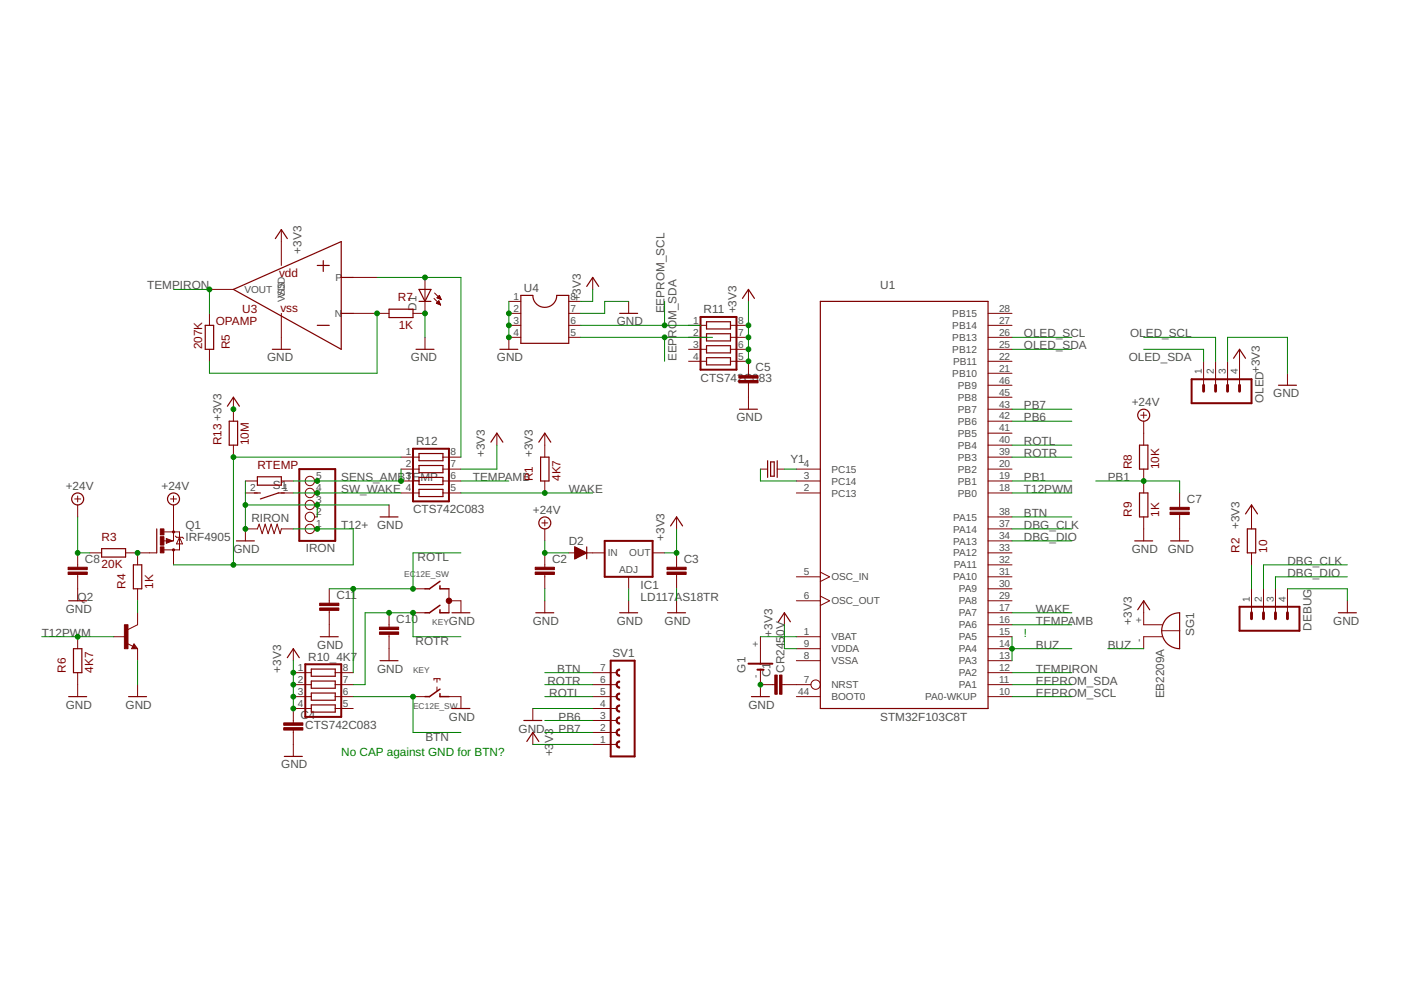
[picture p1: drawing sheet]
<svg xmlns="http://www.w3.org/2000/svg" width="297mm" height="210mm" viewBox="0 0 297 210" stroke-linecap="round" stroke-linejoin="round" font-family="sans-serif">
<g fill="none" stroke="#800000" stroke-width=".21">
<path d="M59.6 48.7v7.6M74.9 58.8h5M90.1 58.8v7.6h-2.5M125.7 58.8v2.6M44.4 61.4h5.1M44.4 66.4v2.6M44.4 74.1v2.5M59.6 66.4v7.7M74.9 66.4h7.6M90.1 71.5v2.6M92 63.3l1.4 1.4M92.1 62.1l1.4 1.4"/>
<path d="M92.5 64.3l.5-.5 .4 .9zM92.6 64.3h.7M92.6 64.2h.6M92.6 63.1l.6-.5 .3 .9zM92.7 63.1h.7M92.8 64.1h.4M92.8 63.2h.6M92.8 63h.5M92.8 64.4h.5M92.9 63.9h.2M92.9 62.9h.4M93 63.8h.1"/>
<path d="M93.1 62.7h.1M93.1 63.3h.4M93.1 64.5h.3M93.4 63.5h.1M93.4 64.7h.1M107.9 69h2.5M107.9 66.4h2.5M107.9 63.9h2.5M110.4 71.5h-2.5v2.6M120.6 71.5h2.5M120.6 69h2.5M120.6 66.4h2.5"/>
<path d="M120.6 63.9h2.5M133.3 63.9v2.5M146 76.6h3.8M146 74.1h3.8M146 71.5h3.8M146 69h3.8M154.9 76.6h3.8v3.1M154.9 74.1h3.8M154.9 71.5h3.8M154.9 69h3.8M158.7 61.4v2.5M209.5 79.1h5.1"/>
<path d="M209.5 76.6h5.1M209.5 74.1h5.1M209.5 71.5h5.1M209.5 69h5.1M209.5 66.4h5.1M255.2 76.6v5.1M257.7 76.6v5.1M260.3 76.6v5.1M262.8 74.1v7.6M273 79.1v2.6M49.5 84.2v5.1M49.5 94.4v2.5"/>
<path d="M85 99.5h3.8M85 96.9h3.8M93.9 99.5h3.8M93.9 96.9h3.8M105.3 91.8v2.6M115.5 91.8v5.1M158.7 81.2v5.6M161.2 99.5h1.6M164.8 99.5h1.5M168.8 99.5h5.1M209.5 99.5h5.1M209.5 96.9h5.1"/>
<path d="M209.5 94.4h5.1M209.5 91.8h5.1M209.5 89.3h5.1M209.5 86.8h5.1M209.5 84.2h5.1M209.5 81.7h5.1M241.9 88h1.2M242.5 87.4v1.3M242.5 89.3v5.1M242.5 99.5v5M15.8 105.8h1.3M16.5 105.2v1.2"/>
<path d="M16.5 107.1v2.5M16.5 117.2v3.1M19 117.2h2.5M26.6 117.2h6.6M29.2 117.2v2.6M34.5 114.7h.9M34.8 112.8h3.3v3.8h-3.3M35.3 114.2l1.2 .5-1.2 .5zM36.2 105.8h1.2M36.8 107.1v7.6h-.3M36.8 105.2v1.2M36.8 116.6v3.2"/>
<path d="M37.2 113.7l.2 .2h1.3l.2 .3M38.1 113.9l.6 1.4h-1.3zM52 104.5h2.6M52 102h2.6M59.6 104.5h2.6M59.6 102h2.6M62.2 112.1h-2.6l-.2 1.1-.6-2.1-.7 2.1-.6-2.1-.6 2.1-.7-2.1-.6 2.1-.7-2.1-.3 1h-2.6v2.6M66.7 112.1h.6M66.7 104.5h.6M66.7 109.6h.6M66.7 102h.6M66.7 107.1h.6"/>
<path d="M82.5 107.1v2.5M85 104.5h3.8M85 102h3.8M93.9 104.5h3.8M93.9 102h3.8M114.9 110.9h1.2M115.5 102v2.5M115.5 110.2v1.3M115.5 112.1v2.6M115.5 117.2v3.1M120.6 117.2h7.6M138.4 117.2h2.5"/>
<path d="M143.4 109.6v2.5M143.4 117.2v3.1M168.8 104.5h5.1M168.8 102h5.1M209.5 114.7h5.1M209.5 112.1h5.1M209.5 104.5h5.1M209.5 109.6h5.1M209.5 102h5.1M209.5 119.8h5.1M209.5 117.2h5.1M242.5 109.6v5.1"/>
<path d="M250.1 104.5v3.1M250.1 109.1v5.6M265.3 107.1v5M265.3 117.2v2.6M16.5 121.8v5.6M16.5 135v2.5M24.1 135h2.5M26.9 136.4l1.3 .6M28.4 136.5l.8 1h-1.3zM29.2 124.8v2.6M29.2 129.9v2.6l-2.1 1M29.2 137.5v2.6"/>
<path d="M62.2 137.5v2.6M69.8 124.8v3.1M69.8 129.4v5.6M82.5 129.9v3.1M82.5 134.5v5.6M87.6 129.9h2.5M87.6 124.8h2.5M95.2 127.4h2.5v2.5M95.2 124.8v5.1M115.5 121.8v3M115.5 127.4v2.5M133.3 122.3v2.5"/>
<path d="M133.3 127.4v2.5M143.4 121.8v3M143.4 127.4v2.5M161.2 135v5.7M166.3 129.9v2.6M168.8 137.5h5.1M168.8 135h5.1M168.8 122.3h5.1M168.8 127.4h5.1M173.9 121.3l2 1-2 1M173.9 126.4l2 1-2 1M209.5 137.5h5.1"/>
<path d="M209.5 135h5.1M209.5 132.5h5.1M209.5 129.9h5.1M209.5 124.8h5.1M209.5 122.3h5.1M209.5 127.4h5.1M242.5 127.4v5.1h3.9M246.3 133.7h3.8M246.4 135h-3.9v2.5M265.3 124.8v5.1M267.9 124.8v5.1M270.4 124.8v5.1"/>
<path d="M273 124.8v5.1M285.7 127.4v2.5M16.5 142.6v5.1M29.2 145.2v2.5M62.2 147.7h3.8M62.2 145.2h3.8M62.2 142.6h3.8M62.2 154.8v5.6M66 150.2h-3.8v3.1M71.1 147.7h3.8M71.1 145.2h3.8M71.1 142.6h3.8"/>
<path d="M71.1 150.2h3.8M87.6 147.7h2.5M92 144.2v-.3h1.3v.3M92.6 143.9v.8M92.6 145.6v.8M95.2 147.7h2.5v2.5M113 150.2v2.6M113 155.3v2.5M125.7 147.7h5M125.7 145.2h5M125.7 142.6h5M125.7 150.2h5"/>
<path d="M125.7 157.8h5M125.7 155.3h5M125.7 152.8h5M161.2 145.2h3.1M161.2 142v5.7M165.8 145.2h6.1M168.8 147.7h5.1M168.8 140.1h5.1M209.5 147.7h5.1M209.5 145.2h5.1M209.5 142.6h5.1M209.5 140.1h5.1"/>
<circle cx="65.7" cy="104.5" r=".99"/>
<circle cx="65.7" cy="112.1" r=".99"/>
<circle cx="65.7" cy="109.6" r=".99"/>
<circle cx="65.7" cy="107.1" r=".99"/>
<circle cx="65.7" cy="102" r=".99"/>
<circle cx="172.9" cy="145.2" r=".99"/>
</g>
<g fill="none" stroke="#800000" stroke-width=".25">
<path d="M58.4 50.6l1.2-1.9 1.3 1.9M67.3 56.3h2.5M68.5 55.3v2.3M72.3 58.8h2.6M43.5 69h1.8v5.1h-1.8zM49.5 61.4l22.8-10.2v22.9zM57.7 74.1h3.9M67.3 69h2.5M72.3 66.4h2.6M82.5 65.6h5.1v1.7h-5.1zM88.2 74.1h3.8M88.8 63.9h2.6"/>
<path d="M88.8 61.4h2.6l-1.3 2.5zM106 74.1h3.8M110.4 62.6h2.6a2.54 2.54 0 0 0 2.5 2.6 2.54 2.54 0 0 0 2.5-2.6h2.6v10.2h-10.2zM124.4 60.7l1.3-1.9 1.2 1.9M131.4 66.4h3.8M149.8 68.2h5.1v1.5h-5.1zM149.8 70.8h5.1v1.5h-5.1zM149.8 73.3h5.1v1.5h-5.1zM149.8 75.8h5.1v1.6h-5.1zM157.4 63.3l1.3-1.9 1.3 1.9M173.9 63.9h35.6v86.3h-35.6zM261.5 76l1.3-1.9 1.3 1.9"/>
<path d="M48.2 86.1l1.3-1.9 1.3 1.9M48.6 89.3h1.8v5.1h-1.8zM88.8 96.2h5.1v1.5h-5.1zM88.8 98.7h5.1v1.5h-5.1zM104.1 93.7l1.2-1.9 1.3 1.9M114.2 93.7l1.3-1.9 1.3 1.9M114.6 96.9h1.8v5.1h-1.8zM156.8 86.8h3.8M162.8 97.7v3.5M163.4 97.9h.7v3.1h-.7zM164.8 97.7v3.5M241.6 94.4h1.8v5.1h-1.8z"/>
<path d="M271.1 81.7h3.8M21.5 116.3h5.1v1.8h-5.1zM28.3 119.8h1.8v5h-1.8zM33.2 112.1v5.1M50.1 114.7h3.8M53.9 104.5h1.3M54.6 101.1h5v1.8h-5zM60.3 104.5h-1.3l-3.8 1.3M80.6 109.6h3.8M88.8 101.2h5.1v1.5h-5.1zM88.8 103.8h5.1v1.5h-5.1zM121.9 116l2.5 1.2-2.5 1.3z"/>
<path d="M124.4 116v2.5M142.2 111.5l1.2-1.9 1.3 1.9M240.6 114.7h3.8M241.6 104.5h1.8v5.1h-1.8zM248.2 114.7h3.8M264.1 109l1.2-1.9 1.3 1.9M264.5 112.1h1.7v5.1h-1.7zM14.6 127.4h3.8M15.6 137.5h1.8v5.1h-1.8zM28.4 137l.1 .3h-.3l.2-.5 .5 .6h-.7M60.9 139.4l1.3-1.9 1.3 1.9M67.9 135h3.8"/>
<path d="M95.8 129.9h3.8M113.6 129.9h3.8M131.4 129.9h3.8M141.5 129.9h3.9M165 131.8l1.3-1.9 1.3 1.9M241.2 129.3l1.3-1.9 1.3 1.9M247.2 131.2a3.7 3.7 0 0 1 2.9-1.3v7.6a3.8 3.8 0 0 1-3.5-2.2 3.8 3.8 0 0 1 .6-4.1zM283.8 129.9h3.8M14.6 147.7h3.8M27.3 147.7h3.8M66 141.9h5.1v1.5h-5.1zM66 144.4h5.1v1.5h-5.1z"/>
<path d="M66 146.9h5.1v1.6h-5.1zM66 149.5h5.1v1.5h-5.1zM80.6 140.1h3.8M95.8 150.2h3.8M111.1 152.8h3.8M111.7 157.2l1.3-1.9 1.2 1.9M159.3 147.7h3.8M60.3 160.4h3.8"/>
<circle cx="242.5" cy="88" r="1.27"/>
<circle cx="16.5" cy="105.8" r="1.27"/>
<circle cx="36.8" cy="105.8" r="1.27"/>
<circle cx="115.5" cy="110.9" r="1.27"/>
</g>
<g fill="none" stroke="#800000" stroke-width=".42">
<path d="M148.5 67.2h7.6v11.2h-7.6zM63.5 99.5h7.6v15.2h-7.6zM87.6 95.1h7.6v11.2h-7.6zM252.6 80.4h12.7v5.1h-12.7zM128.2 114.7h10.2v7.6h-10.2zM262.8 128.7h12.7v5h-12.7zM64.7 140.8h7.6v11.2h-7.6zM129.5 140.1h5.1v20.3h-5.1zM158.7 140.7h5.1M160.6 142h1.3"/>
<circle cx="36.8" cy="116.6" r=".13"/>
<circle cx="36.8" cy="112.8" r=".13"/>
</g>
<path d="M35.4 114.4l.9 .3-.9 .2v-.2h.2M93.3 128.3l-2.2 1.6h-1M93.3 129.3v.6h1.9M93.3 124.2v.6h1.9M93.3 123.3l-2.2 1.5h-1M93.3 147.1v.6h1.9M93.3 146.1l-2.2 1.6h-1" fill="none" stroke="#800000" stroke-width=".32"/>
<g fill="#800000" stroke="#800000" stroke-width=".21">
<path d="M34 112.1h.8v1.3h-.8z"/>
<path d="M34 116h.8v1.2h-.8z"/>
<path d="M34 113.8h.8v1.8h-.8z"/>
<path d="M26.4 132.5h.7v5h-.7z"/>
<path d="M156.7 80.7h4v.5h-4z"/>
<path d="M156.7 79.7h4v.5h-4z"/>
<path d="M14.4 121.3h4.1v.5h-4.1z"/>
<path d="M14.4 120.3h4.1v.5h-4.1z"/>
<path d="M113.5 121.3h4v.5h-4z"/>
<path d="M113.5 120.3h4v.5h-4z"/>
<path d="M141.4 121.3h4.1v.5h-4.1z"/>
<path d="M141.4 120.3h4.1v.5h-4.1z"/>
<path d="M248.1 108.6h4v.5h-4z"/>
<path d="M248.1 107.6h4v.5h-4z"/>
<path d="M165.3 143.1h.5v4.1h-.5z"/>
<path d="M164.3 143.1h.5v4.1h-.5z"/>
<path d="M80.5 134h4v.5h-4z"/>
<path d="M80.5 133h4v.5h-4z"/>
<path d="M67.8 128.9h4v.5h-4z"/>
<path d="M67.8 127.9h4v.5h-4z"/>
<path d="M60.2 154.3h4v.5h-4z"/>
<path d="M60.2 153.3h4v.5h-4z"/>
</g>
<path d="M255.2 81.7v1.3M257.7 81.7v1.3M260.3 81.7v1.3M262.8 81.7v1.3M123.8 117.2l-1.7-.9v1.8l1.3-.8-.9-.3v.5M265.3 129.9v1.3M267.9 129.9v1.3M270.4 129.9v1.3M273 129.9v1.3" fill="none" stroke="#800000" stroke-width=".61"/>
<g fill="#800000" stroke="#800000" stroke-width=".21">
<path d="M130.8 152.2l.6-.2v.3a.51 .51 0 0 0-.5 .5 .51 .51 0 0 0 .5 .5v.2a.76 .76 0 0 1-.7-.4 .76 .76 0 0 1 .1-.9z" fill-rule="evenodd"/>
<path d="M130.8 154.8l.6-.3v.3a.51 .51 0 0 0-.5 .5 .51 .51 0 0 0 .5 .5v.3a.76 .76 0 0 1-.7-.5 .76 .76 0 0 1 .1-.8z" fill-rule="evenodd"/>
<path d="M130.8 157.3l.6-.2v.2a.51 .51 0 0 0-.5 .5 .51 .51 0 0 0 .5 .5v.3a.76 .76 0 0 1-.7-.5 .76 .76 0 0 1 .1-.8z" fill-rule="evenodd"/>
<path d="M130.8 147.2l.6-.3v.3a.51 .51 0 0 0-.5 .5 .51 .51 0 0 0 .5 .5v.3a.78 .78 0 0 1-.7-.5 .78 .78 0 0 1 .1-.8z" fill-rule="evenodd"/>
<path d="M130.8 149.7l.6-.2v.2a.51 .51 0 0 0-.5 .5 .51 .51 0 0 0 .5 .5v.3a.76 .76 0 0 1-.7-.5 .76 .76 0 0 1 .1-.8z" fill-rule="evenodd"/>
<path d="M130.8 144.6l.6-.2v.3a.51 .51 0 0 0-.5 .5 .51 .51 0 0 0 .5 .5v.2a.78 .78 0 0 1-.7-.5 .78 .78 0 0 1 .1-.8z" fill-rule="evenodd"/>
<path d="M130.8 142.1l.6-.2v.2a.51 .51 0 0 0-.5 .5 .51 .51 0 0 0 .5 .5v.3a.78 .78 0 0 1-.7-.5 .78 .78 0 0 1 .1-.8z" fill-rule="evenodd"/>
<circle cx="95.2" cy="127.4" r=".57"/>
</g>
<g fill="none" stroke="#008000" stroke-width=".21">
<path d="M79.9 58.8h17.8v38.1M36.8 61.4h7.6v5M79.9 66.4v12.7h-35.5v-2.5M90.1 66.4v5.1M107.9 63.9v7.6M123.1 71.5h28M123.1 69h25.4M125.7 61.4v2.5h-2.6M133.3 63.9h-5.1v2.5h-5.1M140.9 63.9v5.1M140.9 71.5v5.1M158.7 63.9v12.7"/>
<path d="M214.6 71.5h12.6M214.6 74.1h12.6M242.5 71.5h15.2v5.1M242.5 74.1h12.7v2.5M260.3 76.6v-5.1h12.7v7.6M85 99.5v2.5h-22.8M85 96.9h-35.5v22.9M105.3 94.4v5.1h-7.6M161.2 99.5v2.5h7.6M166.3 99.5h2.5M214.6 96.9h12.6M214.6 94.4h12.6"/>
<path d="M214.6 89.3h12.6M214.6 86.8h12.6M16.5 109.6v7.6h2.5M52 107.1h30.5M52 102v10.1M62.2 104.5h22.8M62.2 112.1h12.7v7.7h-38.1M67.3 107.1v2.5M97.7 117.2h-10.1v7.6h-17.8M97.7 104.5h28M97.7 102h10.2M115.5 114.7v2.5h5.1"/>
<path d="M143.4 112.1v5.1h-2.5M214.6 104.5h12.6M214.6 102h12.6M214.6 112.1h12.6M214.6 114.7h12.6M214.6 109.6h12.6M232.3 102h17.8v2.5M265.3 119.8v5M285.7 119.8h-17.8v5M8.8 135h15.3M29.2 127.4v2.5M74.9 124.8v17.8"/>
<path d="M97.7 135h-10.1v-5.1h-10.2v15.3h-2.5M115.5 124.8v2.6M133.3 124.8v2.6M143.4 124.8v2.6M161.2 135h7.6M166.3 132.5v5h2.5M214.6 137.5h12.6M214.6 135v5.1M214.6 132.5h12.6M214.6 129.9h12.6M234.9 137.5h7.6M273 124.8h12.7v2.6"/>
<path d="M285.7 122.3h-15.3v2.5M29.2 140.1v5.1M62.2 140.1v10.1M74.9 147.7h12.7v7.6h10.1M113 150.2h12.7M113 157.8h12.7M115.5 147.7h10.2M115.5 145.2h10.2M115.5 142.6h10.2M115.5 155.3h10.2M115.5 152.8h10.2M214.6 147.7h12.6"/>
<path d="M214.6 145.2h12.6M214.6 142.6h12.6"/>
</g>
<g fill="#008000" stroke="#008000" stroke-width=".21">
<circle cx="107.9" cy="66.4" r=".51"/>
<circle cx="107.9" cy="69" r=".51"/>
<circle cx="107.9" cy="71.5" r=".51"/>
<circle cx="67.3" cy="107.1" r=".51"/>
<circle cx="52" cy="112.1" r=".51"/>
<circle cx="52" cy="107.1" r=".51"/>
<circle cx="90.1" cy="66.4" r=".51"/>
<circle cx="161.2" cy="145.2" r=".51"/>
<circle cx="158.7" cy="76.6" r=".51"/>
<circle cx="158.7" cy="74.1" r=".51"/>
<circle cx="158.7" cy="69" r=".51"/>
<circle cx="158.7" cy="71.5" r=".51"/>
<circle cx="143.4" cy="117.2" r=".51"/>
<circle cx="49.5" cy="86.8" r=".51"/>
<circle cx="62.2" cy="147.7" r=".51"/>
<circle cx="62.2" cy="145.2" r=".51"/>
<circle cx="62.2" cy="142.6" r=".51"/>
<circle cx="62.2" cy="150.2" r=".51"/>
<circle cx="214.6" cy="137.5" r=".51"/>
<circle cx="140.9" cy="69" r=".51"/>
<circle cx="140.9" cy="71.5" r=".51"/>
<circle cx="67.3" cy="104.5" r=".51"/>
<circle cx="85" cy="102" r=".51"/>
<circle cx="67.3" cy="102" r=".51"/>
<circle cx="49.5" cy="96.9" r=".51"/>
<circle cx="49.5" cy="119.8" r=".51"/>
<circle cx="67.3" cy="112.1" r=".51"/>
<circle cx="16.5" cy="117.2" r=".51"/>
<circle cx="115.5" cy="117.2" r=".51"/>
<circle cx="29.2" cy="117.2" r=".51"/>
<circle cx="16.5" cy="135" r=".51"/>
<circle cx="90.1" cy="58.8" r=".51"/>
<circle cx="79.9" cy="66.4" r=".51"/>
<circle cx="44.4" cy="61.4" r=".51"/>
<circle cx="115.5" cy="104.5" r=".51"/>
<circle cx="242.5" cy="102" r=".51"/>
<circle cx="87.6" cy="147.7" r=".51"/>
<circle cx="87.6" cy="129.9" r=".51"/>
<circle cx="82.5" cy="129.9" r=".51"/>
<circle cx="87.6" cy="124.8" r=".51"/>
<circle cx="74.9" cy="124.8" r=".51"/>
</g>
<g font-size="2.5" fill="#505050">
<text x="64" y="53.8" transform="rotate(-90 64 53.8)">+3V3</text>
<text x="31.2" y="61.4">TEMPIRON</text>
<text x="88.3" y="65.9" transform="rotate(-90 88.3 65.9)">D1</text>
<text x="111.1" y="62">U4</text>
<text x="123.1" y="63.9" transform="rotate(-90 123.1 63.9)">+3V3</text>
<text x="186.6" y="61.4">U1</text>
<text x="130.7" y="69">GND</text>
<text x="140.9" y="66.4" transform="rotate(-90 140.9 66.4)">EEPROM_SCL</text>
<text x="149.2" y="66.4">R11</text>
<text x="156.1" y="66.4" transform="rotate(-90 156.1 66.4)">+3V3</text>
<text x="217.1" y="71.5">OLED_SCL</text>
<text x="239.6" y="71.5">OLED_SCL</text>
<text x="56.6" y="76.6">GND</text>
<text x="87.1" y="76.6">GND</text>
<text x="105.4" y="76.6">GND</text>
<text x="143.4" y="76.6" transform="rotate(-90 143.4 76.6)">EEPROM_SDA</text>
<text x="217.1" y="74.1">OLED_SDA</text>
<text x="239.3" y="76.6">OLED_SDA</text>
<text x="148.5" y="80.9">CTS742C083</text>
<text x="160.2" y="78.8">C5</text>
<text x="267.1" y="79.1" transform="rotate(-90 267.1 79.1)">+3V3</text>
<text x="156.1" y="89.3">GND</text>
<text x="217.1" y="89.3">PB6</text>
<text x="217.1" y="86.8">PB7</text>
<text x="240" y="86.1">+24V</text>
<text x="267.9" y="85.5" transform="rotate(-90 267.9 85.5)">OLED</text>
<text x="270" y="84.2">GND</text>
<text x="88.2" y="94.4">R12</text>
<text x="217.1" y="94.4">ROTL</text>
<text x="72.3" y="102">SENS_AMBTEMP</text>
<text x="100.3" y="102">TEMPAMB</text>
<text x="102.8" y="96.9" transform="rotate(-90 102.8 96.9)">+3V3</text>
<text x="113" y="96.9" transform="rotate(-90 113 96.9)">+3V3</text>
<text x="167.6" y="98.2">Y1</text>
<text x="217.1" y="102">PB1</text>
<text x="217.1" y="96.9">ROTR</text>
<text x="234.9" y="102">PB1</text>
<text x="13.9" y="103.9">+24V</text>
<text x="34.2" y="103.9">+24V</text>
<text x="57.9" y="103.8">S1</text>
<text x="72.3" y="104.5">SW_WAKE</text>
<text x="120.6" y="104.5">WAKE</text>
<text x="217.1" y="104.5">T12PWM</text>
<text x="251.6" y="106.7">C7</text>
<text x="39.3" y="112.1">Q1</text>
<text x="53.3" y="110.6">RIRON</text>
<text x="72.3" y="112.1">T1</text>
<text x="75.3" y="112.1">2+</text>
<text x="80" y="112.1">GND</text>
<text x="87.6" y="108.8">CTS742C083</text>
<text x="113" y="109">+24V</text>
<text x="217.1" y="112.1">DBG_CLK</text>
<text x="217.1" y="109.6">BTN</text>
<text x="262.8" y="112.1" transform="rotate(-90 262.8 112.1)">+3V3</text>
<text x="18" y="119.4">C8</text>
<text x="39.3" y="114.7">IRF4905</text>
<text x="49.5" y="117.2">GND</text>
<text x="64.8" y="117.1">IRON</text>
<text x="88.5" y="119">ROTL</text>
<text x="117" y="119.4">C2</text>
<text x="120.6" y="115.4">D2</text>
<text x="140.9" y="114.7" transform="rotate(-90 140.9 114.7)">+3V3</text>
<text x="145" y="119.4">C3</text>
<text x="217.1" y="114.7">DBG_DIO</text>
<text x="240" y="117.2">GND</text>
<text x="247.6" y="117.2">GND</text>
<text x="273" y="119.8">DBG_CLK</text>
<text x="135.8" y="124.8">IC1</text>
<text x="273" y="122.3">DBG_DIO</text>
<text x="13.9" y="129.9">GND</text>
<text x="16.5" y="127.4">Q2</text>
<text x="71.3" y="127">C11</text>
<text x="135.8" y="127.4">LD117AS18TR</text>
<text x="219.6" y="129.9">WAKE</text>
<text x="8.8" y="135">T12PWM</text>
<text x="67.3" y="137.5">GND</text>
<text x="84" y="132.1">C10</text>
<text x="88.1" y="136.8">ROTR</text>
<text x="95.2" y="132.5">GND</text>
<text x="113" y="132.5">GND</text>
<text x="130.7" y="132.5">GND</text>
<text x="140.9" y="132.5">GND</text>
<text x="163.8" y="135" transform="rotate(-90 163.8 135)">+3V3</text>
<text x="166.3" y="134.8" transform="rotate(-90 166.3 134.8)">0V</text>
<text x="219.6" y="137.5">BUZ</text>
<text x="219.6" y="132.5">TEMPAMB</text>
<text x="234.9" y="137.5">BUZ</text>
<text x="240" y="132.5" transform="rotate(-90 240 132.5)">+3V3</text>
<text x="253.2" y="134.9" transform="rotate(-90 253.2 134.9)">SG1</text>
<text x="278" y="133.7" transform="rotate(-90 278 133.7)">DEBUG</text>
<text x="282.7" y="132.5">GND</text>
<text x="59.6" y="142.6" transform="rotate(-90 59.6 142.6)">+3V3</text>
<text x="65.4" y="140.1">R10_4K7</text>
<text x="80" y="142.6">GND</text>
<text x="118.1" y="142.6">BTN</text>
<text x="129.8" y="139.3">SV1</text>
<text x="158" y="142.6" transform="rotate(-90 158 142.6)">G1</text>
<text x="163.4" y="143.6" transform="rotate(-90 163.4 143.6)">C1</text>
<text x="166.3" y="142.6" transform="rotate(-90 166.3 142.6)">CR245</text>
<text x="219.6" y="142.6">TEMPIRON</text>
<text x="116.1" y="145.2">ROTR</text>
<text x="116.5" y="147.7">ROTL</text>
<text x="219.6" y="147.7">EEPROM_SCL</text>
<text x="219.6" y="145.2">EEPROM_SDA</text>
<text x="246.8" y="148.1" transform="rotate(-90 246.8 148.1)">EB2209A</text>
<text x="13.9" y="150.2">GND</text>
<text x="26.6" y="150.2">GND</text>
<text x="63.7" y="152.4">C4</text>
<text x="64.7" y="154.5">CTS742C083</text>
<text x="95.2" y="152.8">GND</text>
<text x="110" y="155.3">GN</text>
<text x="113.7" y="155.3">D</text>
<text x="118.4" y="152.8">PB6</text>
<text x="118.4" y="155.3">PB7</text>
<text x="158.7" y="150.2">GND</text>
<text x="186.6" y="152.8">STM32F103C8T</text>
<text x="90.2" y="157.1">BTN</text>
<text x="117.3" y="160.4" transform="rotate(-90 117.3 160.4)">+3</text>
<text x="117.3" y="157.5" transform="rotate(-90 117.3 157.5)">V3</text>
<text x="59.6" y="162.9">GND</text>
</g>
<g font-size="2.5" fill="#800000">
<text x="59.2" y="58.8">vdd</text>
<text x="84.4" y="63.9">R7</text>
<text x="45.7" y="69">OPAMP</text>
<text x="51.4" y="66.4">U3</text>
<text x="59.4" y="66.2">vss</text>
<text x="84.5" y="69.7">1K</text>
<text x="42.9" y="74.1" transform="rotate(-90 42.9 74.1)">207K</text>
<text x="48.7" y="74.1" transform="rotate(-90 48.7 74.1)">R5</text>
<text x="46.9" y="94.4" transform="rotate(-90 46.9 94.4)">R13 +3V3</text>
<text x="52.8" y="94.4" transform="rotate(-90 52.8 94.4)">10M</text>
<text x="54.6" y="99.5">RTEMP</text>
<text x="113" y="102" transform="rotate(-90 113 102)">R1</text>
<text x="118.8" y="102" transform="rotate(-90 118.8 102)">4K7</text>
<text x="240" y="99.5" transform="rotate(-90 240 99.5)">R8</text>
<text x="245.8" y="99.5" transform="rotate(-90 245.8 99.5)">10K</text>
<text x="240" y="109.6" transform="rotate(-90 240 109.6)">R9</text>
<text x="245.8" y="109.6" transform="rotate(-90 245.8 109.6)">1K</text>
<text x="21.5" y="114.7">R3</text>
<text x="262.8" y="117.2" transform="rotate(-90 262.8 117.2)">R2</text>
<text x="268.7" y="117.2" transform="rotate(-90 268.7 117.2)">10</text>
<text x="21.5" y="120.5">20K</text>
<text x="26.6" y="124.8" transform="rotate(-90 26.6 124.8)">R4</text>
<text x="32.5" y="124.8" transform="rotate(-90 32.5 124.8)">1K</text>
<text x="13.9" y="142.6" transform="rotate(-90 13.9 142.6)">R6</text>
<text x="19.8" y="142.6" transform="rotate(-90 19.8 142.6)">4K7</text>
</g>
<g font-size="2.5" fill="#008000">
<text x="217.1" y="135">!</text>
<text x="72.3" y="160.4">No CAP against GND for BTN?</text>
</g>
<g font-size="2.1" fill="#505050">
<text x="71.1" y="59.6">P</text>
<text x="51.8" y="62.1">VOUT</text>
<text x="60.4" y="63.1" transform="rotate(-90 60.4 63.1)">VDD</text>
<text x="60.4" y="62.7" transform="rotate(-90 60.4 62.7)">SS</text>
<text x="108.9" y="63.6">1</text>
<text x="120.9" y="63.6">8</text>
<text x="71" y="67.2">N</text>
<text x="108.9" y="66.1">2</text>
<text x="108.9" y="68.6">3</text>
<text x="108.9" y="71.2">4</text>
<text x="120.9" y="71.2">5</text>
<text x="120.9" y="68.6">6</text>
<text x="120.9" y="66.1">7</text>
<text x="147" y="71.2">2</text>
<text x="147" y="68.6">1</text>
<text x="156.5" y="71.2">7</text>
<text x="156.5" y="68.6">8</text>
<text x="201.9" y="69.7">PB14</text>
<text x="201.9" y="67.2">PB15</text>
<text x="211.8" y="71.2">26</text>
<text x="211.8" y="68.6">27</text>
<text x="211.8" y="66.1">28</text>
<text x="147" y="73.7">3</text>
<text x="147" y="76.2">4</text>
<text x="156.5" y="76.2">5</text>
<text x="156.5" y="73.7">6</text>
<text x="201.9" y="74.8">PB12</text>
<text x="201.9" y="72.3">PB13</text>
<text x="202.1" y="77.4">PB11</text>
<text x="211.8" y="76.2">22</text>
<text x="211.8" y="73.7">25</text>
<text x="201.9" y="79.9">PB10</text>
<text x="203.1" y="82.4">PB9</text>
<text x="211.8" y="83.9">45</text>
<text x="211.8" y="81.3">46</text>
<text x="211.8" y="78.8">21</text>
<text x="254.8" y="79.3" transform="rotate(-90 254.8 79.3)">1</text>
<text x="257.4" y="79.3" transform="rotate(-90 257.4 79.3)">2</text>
<text x="259.9" y="79.3" transform="rotate(-90 259.9 79.3)">3</text>
<text x="262.5" y="79.3" transform="rotate(-90 262.5 79.3)">4</text>
<text x="203.1" y="87.5">PB7</text>
<text x="203.1" y="85">PB8</text>
<text x="211.8" y="88.9">42</text>
<text x="211.8" y="86.4">43</text>
<text x="203.1" y="95.1">PB4</text>
<text x="203.1" y="92.6">PB5</text>
<text x="203.1" y="90.1">PB6</text>
<text x="211.8" y="94">40</text>
<text x="211.8" y="91.5">41</text>
<text x="67.1" y="101.6">5</text>
<text x="86" y="99.1">2</text>
<text x="86" y="101.6">3</text>
<text x="86" y="96.6">1</text>
<text x="95.5" y="101.6">6</text>
<text x="95.5" y="99.1">7</text>
<text x="95.5" y="96.6">8</text>
<text x="170.4" y="101.6">3</text>
<text x="170.4" y="99.1">4</text>
<text x="176.3" y="100.2">PC15</text>
<text x="203.1" y="100.2">PB2</text>
<text x="203.1" y="97.7">PB3</text>
<text x="211.8" y="101.6">19</text>
<text x="211.8" y="99.1">20</text>
<text x="211.8" y="96.6">39</text>
<text x="53" y="104.2">2</text>
<text x="60" y="104.2">1</text>
<text x="67.1" y="106.7">3</text>
<text x="67.1" y="104.2">4</text>
<text x="86" y="104.2">4</text>
<text x="95.5" y="104.2">5</text>
<text x="170.4" y="104.2">2</text>
<text x="176.3" y="105.3">PC13</text>
<text x="176.3" y="102.8">PC14</text>
<text x="203.1" y="105.3">PB0</text>
<text x="203.1" y="102.8">PB1</text>
<text x="211.8" y="104.2">18</text>
<text x="67.1" y="111.8">1</text>
<text x="67.1" y="109.3">2</text>
<text x="202.1" y="112.9">PA14</text>
<text x="202.1" y="110.4">PA15</text>
<text x="211.8" y="111.8">37</text>
<text x="211.8" y="109.3">38</text>
<text x="128.8" y="117.9">IN</text>
<text x="133.4" y="117.9">OUT</text>
<text x="202.1" y="115.4">PA13</text>
<text x="202.1" y="118">PA12</text>
<text x="211.8" y="114.3">34</text>
<text x="211.8" y="119.4">32</text>
<text x="211.8" y="116.9">33</text>
<text x="131.3" y="121.5">ADJ</text>
<text x="170.4" y="121.9">5</text>
<text x="176.3" y="123.1">OSC_IN</text>
<text x="202.1" y="123.1">PA10</text>
<text x="202.2" y="120.5">PA11</text>
<text x="203.3" y="125.6">PA9</text>
<text x="211.8" y="124.5">30</text>
<text x="211.8" y="121.9">31</text>
<text x="170.4" y="127">6</text>
<text x="176.3" y="128.1">OSC_OUT</text>
<text x="203.3" y="130.7">PA7</text>
<text x="203.3" y="128.1">PA8</text>
<text x="211.8" y="129.6">17</text>
<text x="211.8" y="127">29</text>
<text x="265" y="127.6" transform="rotate(-90 265 127.6)">1</text>
<text x="267.5" y="127.6" transform="rotate(-90 267.5 127.6)">2</text>
<text x="270.1" y="127.6" transform="rotate(-90 270.1 127.6)">3</text>
<text x="272.6" y="127.6" transform="rotate(-90 272.6 127.6)">4</text>
<text x="160.9" y="137.2" transform="rotate(-90 160.9 137.2)">+</text>
<text x="170.4" y="137.2">9</text>
<text x="170.4" y="134.6">1</text>
<text x="176.3" y="135.8">VBAT</text>
<text x="203.3" y="135.8">PA5</text>
<text x="203.3" y="133.2">PA6</text>
<text x="211.8" y="137.2">14</text>
<text x="211.8" y="134.6">15</text>
<text x="211.8" y="132.1">16</text>
<text x="242.1" y="136.1" transform="rotate(-90 242.1 136.1)">-</text>
<text x="242.1" y="132.1" transform="rotate(-90 242.1 132.1)">+</text>
<text x="63.2" y="142.3">1</text>
<text x="72.7" y="142.3">8</text>
<text x="127.2" y="142.3">7</text>
<text x="160.9" y="143.7" transform="rotate(-90 160.9 143.7)">-</text>
<text x="170.4" y="139.7">8</text>
<text x="176.3" y="138.3">VDDA</text>
<text x="176.3" y="140.8">VSSA</text>
<text x="203.3" y="143.4">PA2</text>
<text x="203.3" y="140.8">PA3</text>
<text x="203.3" y="138.3">PA4</text>
<text x="211.8" y="142.3">12</text>
<text x="211.8" y="139.7">13</text>
<text x="63.2" y="144.8">2</text>
<text x="63.2" y="147.3">3</text>
<text x="63.2" y="149.9">4</text>
<text x="72.7" y="149.9">5</text>
<text x="72.7" y="147.3">6</text>
<text x="72.7" y="144.8">7</text>
<text x="127.2" y="149.9">4</text>
<text x="127.2" y="147.3">5</text>
<text x="127.2" y="144.8">6</text>
<text x="169.2" y="147.3">44</text>
<text x="170.4" y="144.8">7</text>
<text x="176.3" y="148.5">BOOT0</text>
<text x="176.3" y="145.9">NRST</text>
<text x="196.1" y="148.5">PA0-WKUP</text>
<text x="203.3" y="145.9">PA1</text>
<text x="211.8" y="147.3">10</text>
<text x="211.8" y="144.8">11</text>
<text x="127.2" y="155">2</text>
<text x="127.2" y="152.4">3</text>
<text x="127.2" y="157.5">1</text>
</g>
<g font-size="1.8" fill="#505050">
<text x="85.7" y="122.3">EC12E_SW</text>
<text x="91.6" y="132.5">KEY</text>
<text x="87.6" y="142.6">KEY</text>
<text x="87.6" y="150.2">EC12E_SW</text>
</g>
</svg>
